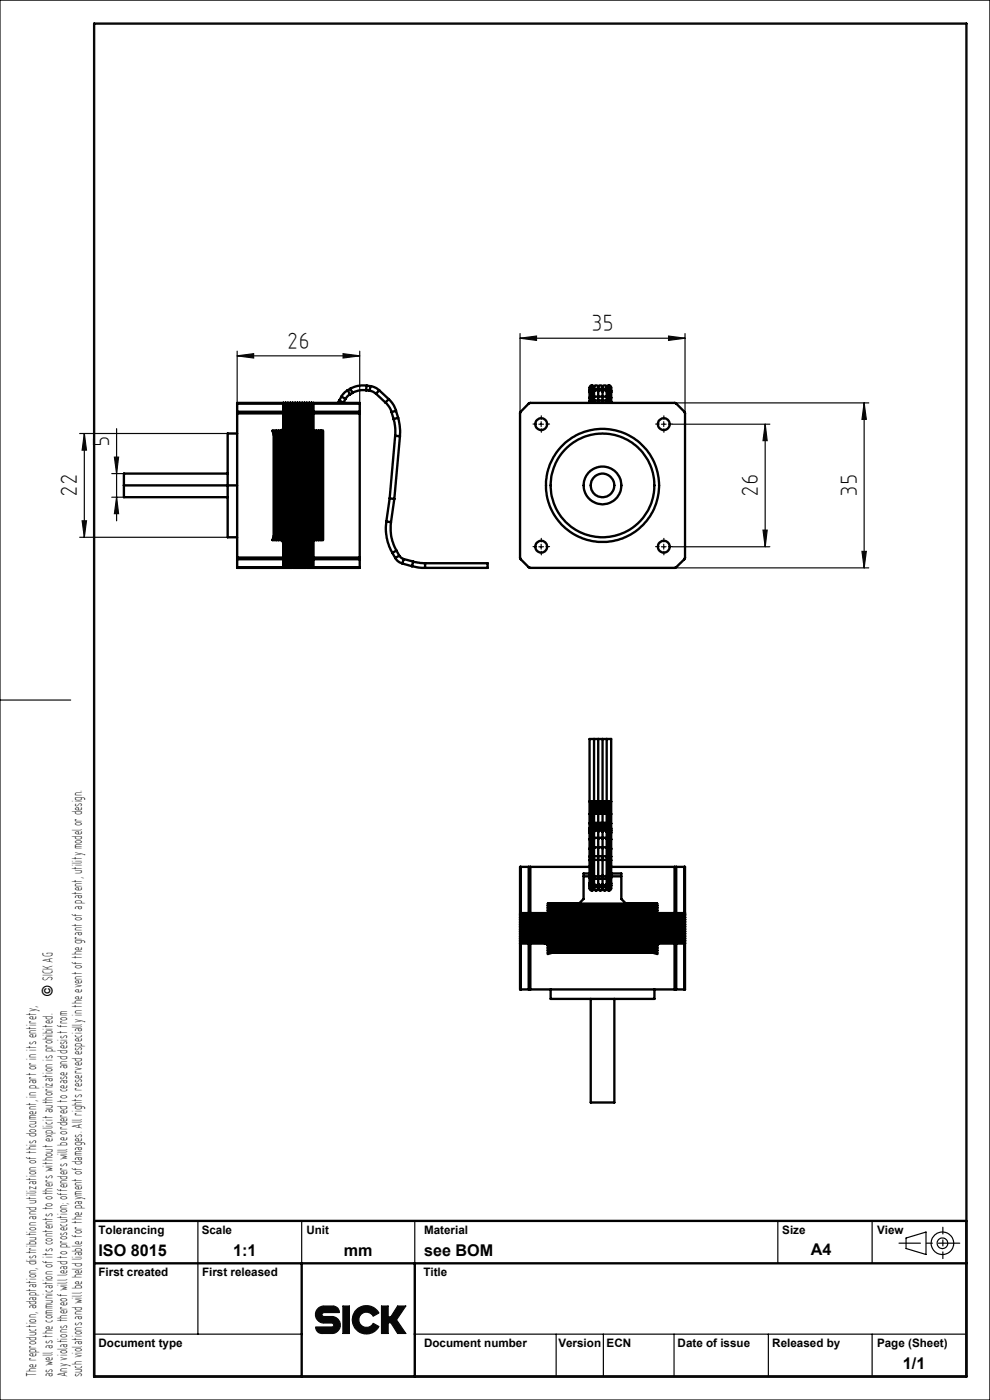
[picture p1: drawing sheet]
<svg xmlns="http://www.w3.org/2000/svg" width="210mm" height="297mm" viewBox="0 0 210 297" stroke-linecap="round" stroke-linejoin="round" font-family="sans-serif">
<g fill="none" stroke="#000" stroke-width=".25">
<path d="M42 259v9M64 259v9.1M88 259v9M165 259v9M185 259v9M42 268.1v14.9M192.2 262.6l4.2-1.2v4.7l-4.2-1.2zM20 283h44M88 283h117M118 283v9M128 283v9M143 283v9"/>
<path d="M163 283v9M185 283v9"/>
<circle cx="199.9" cy="263.7" r="1.13"/>
<circle cx="199.9" cy="263.7" r="2.39"/>
</g>
<path d="M0 0h210v297h-210zM0 148.5h15M67.3 277.7l.5-.4 .7-.2h2.3a1.4 1.4 0 0 1 1.2 1.3l-3.5 .1a.42 .42 0 0 0-.2 .5 .42 .42 0 0 0 .4 .3h1.7a1.8 1.8 0 0 1 1.8 1.8 1.8 1.8 0 0 1-1.8 1.8h-2.2a1.4 1.4 0 0 1-1.2-1.4h3.6a.42 .42 0 0 0 .2-.5 .42 .42 0 0 0-.4-.3h-1.7a1.8 1.8 0 0 1-1.6-1.1 1.8 1.8 0 0 1 .2-1.9zM72.7 277.1h1.4v5.8h-1.4zM75.7 277.8a3 3 0 0 1 4.7 .7l-1.2 .7a1.61 1.61 0 0 0-2.5-.5 1.61 1.61 0 0 0 0 2.5 1.61 1.61 0 0 0 2.5-.5l1.2 .7a3 3 0 0 1-4.5 1 3 3 0 0 1-.2-4.6zM80.9 277.1h1.4v2.3h.6l1.4-2.3h1.8l-2 2.9 2 2.9h-1.8l-1.4-2.3h-.6v2.3h-1.4z" fill="none" stroke="#0a0605" stroke-width=".25"/>
<path d="M200 267v-6.6" fill="none" stroke="#000" stroke-width=".25" stroke-dasharray="15.2 1.3 1.3 1.3" stroke-dashoffset="13.8"/>
<path d="M190.7 263.7h12.9" fill="none" stroke="#000" stroke-width=".25" stroke-dasharray="15.2 1.3 1.3 1.3" stroke-dashoffset="10.7"/>
<path d="M20 259h185v33h-185zM20 268h185M64 268v24M88 268v24" fill="none" stroke="#000" stroke-width=".5"/>
<path d="M20 5h185v287h-185z" fill="none" stroke="#0a0605" stroke-width=".5"/>
<path d="M67.5 277.5l-.4 .6-.2 .5 .1 .9 .3 .6 .5 .4 .7 .2h2.1l.2 .5-.3 .3h-3.5l.2 .8 .5 .4 .4 .2 2.8-.1a1.8 1.8 0 0 0 1.3-2 1.8 1.8 0 0 0-1.8-1.5h-1.8l-.3-.2v-.3l.4-.4h3.3l-.1-.6-.5-.5-.6-.2h-2.3zM72.7 277.1v5.8h1.4v-5.8zM75.6 277.9a2.99 2.99 0 0 0 .4 4.5 2.99 2.99 0 0 0 4.4-1l-1.2-.7-.4 .5a1.62 1.62 0 0 1-2.4-.3 1.62 1.62 0 0 1 .5-2.3 1.62 1.62 0 0 1 2.3 .6l1.2-.7a2.97 2.97 0 0 0-4.8-.6zM80.9 277.1v5.8h1.4v-2.3h.6l1.4 2.3h1.8l-2-2.9 2-2.9h-1.8l-1.4 2.3h-.6v-2.3z" fill-rule="evenodd" fill="#0a0605"/>
<g fill="none" stroke="#0a0605" stroke-width=".25">
<path d="M50.3 75.5l3.5-.5v.9zM50.3 74.5v12.8M50.3 75.5h26M72.8 75l3.5 .5-3.5 .4zM76.3 74.5v12.7M110.3 71.8l3.5-.5v.9zM110.3 70.8v16.9M110.3 71.8h35M141.8 71.3l3.5 .5-3.5 .4zM145.3 70.8v16.9M16.9 92h31.4M17.9 92l.4 3.5h-.9z"/>
<path d="M17.9 92v22M24.3 97h.9l-.5 3.5zM24.7 90.9v19.6M114.3 90h1M114.8 89.5v1M140.3 90h1M140.8 89.5v1M142.6 90h20.7M143.1 85.5h41.2M162.3 90l.4 3.5h-.8zM162.3 90v26M183.3 85.5l.5 3.5h-1z"/>
<path d="M183.3 85.5v35M16.9 114h31.4M17.4 110.5h.9l-.4 3.5zM23.7 100.5h2.6M23.7 105.5h2.6M24.7 105.5l.5 3.5h-.9zM114.3 116h1M114.8 115.5v1M140.3 116h1M140.8 115.5v1M142.6 116h20.7M161.9 112.5h.8l-.4 3.5z"/>
<path d="M182.8 117h1l-.5 3.5zM143.1 120.5h41.2"/>
</g>
<g fill="none" stroke="#0a0605" stroke-width=".25" stroke-dasharray="15.2 1.3 1.3 1.3">
<path d="M113.8 90h-.7M114.8 89v-.8M114.8 91v.7M115.8 90h.8M139.8 90h-.7M140.8 89v-.8M140.8 91v.7M141.8 90h.8M113.8 116h-.7M114.8 115v-.8M114.8 117v.7M115.8 116h.8"/>
<path d="M139.8 116h-.7M140.8 115v-.8M140.8 117v.7M141.8 116h.8"/>
</g>
<g fill="#0a0605">
<path d="M110.3 71.8l3.5-.5v.9zM141.8 71.3l3.5 .5-3.5 .4zM50.3 75.5l3.5-.5v.9zM72.8 75l3.5 .5-3.5 .4z"/>
<path d="M183.3 85.5l.5 3.5h-1zM182.8 117h1l-.5 3.5zM162.3 90l.4 3.5h-.8zM161.9 112.5h.8l-.4 3.5zM24.3 97h.9l-.5 3.5zM24.7 105.5l.5 3.5h-.9zM17.9 92l.4 3.5h-.9zM17.4 110.5h.9l-.4 3.5z"/>
</g>
<g fill="none" stroke="#000" stroke-width=".5">
<path d="M50.3 87.3v.4M50.3 92h-2v22h2M50.3 87.3h9.8M50.3 87.7h9.8M50.3 85.6v1.7M50.3 87.7v30.6M58.1 91.4v.1M58.1 91.5v22.9M58.1 91.5h.5M58.6 91.4v.1M58.6 91.5h.1M58.6 91.5v22.9"/>
<path d="M58.6 91.5h.5M59.1 91.5h.1M59.1 91.4v.1M59.1 91.5v22.9M59.1 91.5h2.5M59.6 91.5h.1M59.6 91.5v22.9M59.8 91.2h1.8M60.1 87.3v.4M60.1 90.9l-.4 .5h-1.9l.3 1M60.1 91.5h.1M60.1 91.2v.3"/>
<path d="M60.1 91.2h.1M60.1 85.6v1.7M60.1 87.7v3.5M60.1 91.5v22.9M60.1 85.6v-.1v.1M60.1 85.6v5.6M60.1 85.6h.1M60.6 91.5h.1M60.6 91.2v.3M60.6 91.2h.1M60.6 85.6v5.6M60.6 85.6h.1"/>
<path d="M60.6 91.5v22.9M61.1 91.5h.1M61.1 91.2h.1M61.1 85.5v.1M61.1 91.5v22.9M61.1 91.2v.3M61.1 85.6v5.6M61.1 85.6h.1M61.1 85.5h.1M61.6 85.5h-11.3v.1M61.6 91.5h.1M61.6 91.2v.3"/>
<path d="M61.6 91.2h.1M61.6 85.6v5.6M61.6 85.6h.1M61.6 85.5v.1M61.6 85.5h.1M61.6 85.6h-11.3M61.6 91.5v22.9M61.6 85.5h.5M61.6 85.6h.5M61.6 91.5h.5M61.6 91.2h.5M62.1 91.2v.3"/>
<path d="M62.1 91.5h.1M62.1 91.2h.1M62.1 85.6v5.6M62.1 85.6h.1M62.1 85.5v.1M62.1 85.5h.1M62.1 91.5v22.9M62.1 85.5h2M62.1 85.6h2M62.1 91.5h2M62.1 91.2h2M62.6 91.2v.3"/>
<path d="M62.6 91.5h.1M62.6 91.2h.1M62.6 85.6v5.6M62.6 85.6h.1M62.6 91.5v22.9M63.1 91.5h.1M63.1 91.2v.3M63.1 91.2h.1M63.1 85.6v5.6M63.1 85.6h.1M63.1 91.5v22.9M63.6 91.5h.1"/>
<path d="M63.6 91.2h.1M63.6 85.5v.1M63.6 91.5v22.9M63.6 91.2v.3M63.6 85.6v5.6M63.6 85.6h.1M63.6 85.5h.1M64.1 91.2v.3M64.1 91.5h.1M64.1 91.2h.1M64.1 85.6v5.6M64.1 85.6h.1"/>
<path d="M64.1 85.5v.1M64.1 85.5h.1M64.1 91.5v22.9M64.1 85.5h.5M64.1 85.6h.5M64.1 91.5h.5M64.1 91.2h.5M64.6 91.5h.1M64.6 91.2v.3M64.6 91.2h.1M64.6 85.6v5.6M64.6 85.6h.1"/>
<path d="M64.6 85.5v.1M64.6 85.5h.1M64.6 91.5v22.9M64.6 85.5h.5M64.6 85.6h.5M64.6 91.5h.5M64.6 91.2h.5M65.1 91.2v.3M65.1 91.5h.1M65.1 91.2h.1M65.1 85.6v5.6M65.1 85.6h.1"/>
<path d="M65.1 85.5v.1M65.1 85.5h.1M65.1 91.5v22.9M65.1 85.5h11.2v.1M65.1 85.6h11.2M65.1 91.5h2M65.1 91.2h1.4M65.6 91.5h.1M65.6 91.2h.1M65.6 85.6h.1M65.6 85.5v.1M65.6 85.5h.1"/>
<path d="M65.6 91.5v22.9M65.6 91.2v.3M65.6 85.6v5.6M66.1 91.5h.1M66.1 91.2v.3M66.1 91.2h.1M66.1 85.6v5.6M66.1 85.6h.1M66.1 91.5v22.9M66.5 87.3v.4M66.5 85.5v1.8M66.5 87.3h9.8"/>
<path d="M66.5 87.7h9.8M66.5 87.7v3.7h2v23.2h-2v3.7M66.6 91.5h.1M66.6 91.4v.1M66.6 91.5v22.9M67.1 91.5h.1M67.1 91.4v.1M67.1 91.5v22.9M67.1 91.5h.5M67.6 91.4v.1M67.6 91.5h.1M67.6 91.5v22.9"/>
<path d="M67.6 91.5h.5M68.1 91.5h.1M68.1 91.4v.1M68.1 91.5v22.9M68.1 91.5h.4M72 84.9l.8 .5M72 84.9l-.3 .6M72.4 84.1l.9 .5M72.4 84.1l-.4 .8M72.8 85.4v.1M73.3 84.6l-.5 .8M73.7 82.8l.5 .9"/>
<path d="M73.7 82.8l-.6 .5-.7 .8M74.2 83.7l-.9 .9M74.3 82.5l.5 .9M74.3 82.5l-.6 .3M74.8 83.4l-.6 .3M76.3 87.3v.4M76.3 85.6v1.7M76.3 87.7v30.6M77.6 82.8h-1.4l-1.4 .6M77.6 82.8l.8 .1M77.8 81.8l-.2 1M77.8 81.8l-2 .1-1.5 .6"/>
<path d="M77.8 81.8l.8 .1M78.4 82.9l.7 .2 .7 .4M78.6 81.9l-.2 1M78.6 81.9l1.2 .4 .6 .5M79.8 83.5l2 1.9M80.4 82.8l-.6 .7M80.4 82.8l2 1.9M81.8 85.4l.9 1.1 .3 .9M82.4 84.7l-.6 .7M82.4 84.7l1.1 1.2 .5 1.2M83 87.4l.5 1.5M83.5 88.9l.4 2.1-.1 1.5"/>
<path d="M83.8 92.5h1M83.8 92.5l-1.1 13.2M84 87.1l-1 .3M84 87.1l.5 1.5M84.5 88.6l-1 .3M84.5 88.6l.3 1.6v2.3M84.8 92.5l-1.2 13.3M112.2 85.5h31l2 1.9 .1 31-2 2-30.9 .1-2-1.9-.1-31zM125.1 85.2v.3M125.1 83.2v1.2M125.1 82.9v.3M125.1 84.4v.8"/>
<path d="M125.6 81.8l.4 .3M125.6 81.8a.78 .78 0 0 0-.5 1.1M125.6 84.9l.4 .2M125.6 84.1l.4 .2M125.6 82.8v1.3M125.6 82.8l.4 .2M125.6 82.5l.4 .2M125.6 84.9v.6M125.6 84.9l-.4 .1-.1 .2M125.6 84.1l-.4 .1-.1 .2M125.6 82.8h-.3l-.2 .4M125.6 82.5h-.3l-.2 .4"/>
<path d="M125.6 81.8v.7M125.6 82.5v.3M125.6 84.1v.8M126 82.1l.3-.3h.3l.3 .3M126 85.1v.4M126 85.1l.3-.2 .6 .2M126 84.3l.3-.2 .6 .2M126 83v1.3M126 83l.4-.2 .5 .2M126 82.7l.4-.2 .5 .2M126 82.1v.6M126 82.7v.3"/>
<path d="M126 84.3v.8M126.9 82.1l.3-.3h.4l.2 .3M126.9 85.1v.4M126.9 85.1l.3-.2 .6 .2M126.9 84.3l.3-.2 .6 .2M126.9 83v1.3M126.9 83l.4-.2 .5 .2M126.9 82.7l.4-.2 .5 .2M126.9 82.1v.6M126.9 82.7v.3M126.9 84.3v.8M127.8 82.1l.3-.3h.3l.3 .3"/>
<path d="M127.8 85.1v.4M127.8 85.1l.3-.2 .6 .2M127.8 84.3l.3-.2 .6 .2M127.8 83v1.3M127.8 83l.4-.2 .5 .2M127.8 82.7l.4-.2 .5 .2M127.8 82.1v.6M127.8 82.7v.3M127.8 84.3v.8M128.7 85.1v.4M128.7 83v1.3M128.7 82.1v.6"/>
<path d="M128.7 82.7v.3M128.7 84.3v.8M129.2 81.8l-.5 .3M129.2 81.8a.78 .78 0 0 1 .4 1.1M129.2 84.9l-.5 .2M129.2 84.1l-.5 .2M129.2 82.8l-.5 .2M129.2 82.8v1.3M129.2 82.5l-.5 .2M129.2 84.9v.6M129.2 84.9l.3 .1 .1 .2M129.2 84.1l.3 .1 .1 .2"/>
<path d="M129.2 82.8h.2l.2 .4M129.2 82.5h.2l.2 .4M129.2 81.8v.7M129.2 82.5v.3M129.2 84.1v.8M129.6 85.2v.3M129.6 83.2v1.2M129.6 82.9v.3M129.6 84.4v.8M26.3 103v2.5h22M26.3 103h24M48.3 100.5h-22v2.5"/>
<path d="M50.3 118.3v.3M50.3 118.3h9.8M50.3 118.6v1.7M50.3 118.6h9.8M58.1 113.6l-.3 1h2.1l.2 .7v3M58.1 114.4v.2M58.1 114.4h.5M58.6 114.4v.2M58.6 114.4h.1M58.6 114.4h.5M59.1 114.4v.2M59.1 114.4h.1"/>
<path d="M59.1 114.4h2.5M59.6 114.5v.1zM59.6 114.4h.1M59.9 114.7h1.7M60.1 118.3v.3M60.1 114.7h.1M60.1 114.4v.3M60.1 114.4h.1M60.1 114.7v.5M60.1 118.6v1.7M60.1 114.7v5.7M60.6 114.7h.1"/>
<path d="M60.6 114.4v.3M60.6 114.4h.1M60.6 114.7v5.7M61.1 114.7h.1M61.1 114.4h.1M61.1 114.7v5.7M61.1 114.4v.3M61.6 114.7h.1M61.6 114.4v.3M61.6 114.4h.1M61.6 114.7v5.7M61.6 114.4h.5"/>
<path d="M61.6 114.7h.5M62.1 114.7h.1M62.1 114.4v.3M62.1 114.4h.1M62.1 114.7v5.7M62.1 114.4h2M62.1 114.7h2M62.6 114.7h.1M62.6 114.4v.3M62.6 114.4h.1M62.6 114.7v5.7M63.1 114.7h.1"/>
<path d="M63.1 114.4v.3M63.1 114.4h.1M63.1 114.7v5.7M63.6 114.7h.1M63.6 114.4h.1M63.6 114.4v.3M63.6 114.7v5.7M64.1 114.7h.1M64.1 114.4v.3M64.1 114.4h.1M64.1 114.7v5.7M64.1 114.4h.5"/>
<path d="M64.1 114.7h.5M64.6 114.7h.1M64.6 114.4v.3M64.6 114.4h.1M64.6 114.7v5.7M64.6 114.4h.5M64.6 114.7h.5M65.1 114.7h.1M65.1 114.4v.3M65.1 114.4h.1M65.1 114.7v5.7M65.1 114.4h2"/>
<path d="M65.1 114.7h1.4M65.6 114.7h.1M65.6 114.4h.1M65.6 114.4v.3M65.6 114.7v5.7M66.1 114.7h.1M66.1 114.4v.3M66.1 114.4h.1M66.1 114.7v5.7M66.5 118.3v.3M66.5 118.3h9.8M66.5 118.6h9.8"/>
<path d="M66.5 118.6v1.7M66.6 114.4v.2M66.6 114.4h.1M67.1 114.4v.2M67.1 114.4h.1M67.1 114.4h.5M67.6 114.4v.2M67.6 114.4h.1M67.6 114.4h.5M68.1 114.4v.2M68.1 114.4h.1M68.1 114.4h.4"/>
<path d="M76.3 118.3v.3M76.3 118.6v1.7M82 110.6a10.3 10.3 0 0 0 1.2 6.7M82 110.6l.9 .2M82.7 105.7l.9 .1M82.7 105.7l-.7 4.9M82.9 110.8a9.3 9.3 0 0 0 1.2 6M83.2 117.3l.7 1.1M83.6 105.8l-.7 5M83.9 118.4l.4 .6 1.1 .6M84.1 116.8l-.9 .5M84.1 116.8l.6 1.1"/>
<path d="M84.7 117.9l.9 .7M84.7 117.9l-.8 .5M85.4 119.6l2 .5M85.6 118.6l-.2 1M85.6 118.6l2.1 .5M87.7 119.1l2.5 .4M87.7 119.1l-.3 1M90.2 119.5h13.2v1h-13.2M90.2 119.5v1M50.3 120.3v.2h11.3M50.3 120.3h9.8M60.1 120.3v.2"/>
<path d="M60.1 120.4h.1M60.1 120.4h1.5M60.6 120.4h.1M61.1 120.4h.1M61.1 120.5h.1M61.1 120.4v.1M61.6 120.4h.1M61.6 120.5h.1M61.6 120.4v.1M61.6 120.5h.5M61.6 120.4h.5M62.1 120.4h.1"/>
<path d="M62.1 120.5h.1M62.1 120.4v.1M62.1 120.5h2M62.1 120.4h2M62.6 120.4h.1M63.1 120.4h.1M63.6 120.4h.1M63.6 120.5h.1M63.6 120.4v.1M64.1 120.4h.1M64.1 120.5h.1M64.1 120.4v.1"/>
<path d="M64.1 120.5h.5M64.1 120.4h.5M64.6 120.4h.1M64.6 120.5h.1M64.6 120.4v.1M64.6 120.5h.5M64.6 120.4h.5M65.1 120.4h.1M65.1 120.5h.1M65.1 120.4v.1M65.1 120.4h1.4M65.6 120.4h.1"/>
<path d="M65.6 120.5h.1M65.6 120.4v.1M66.1 120.4h.1M66.5 120.3v.2M66.5 120.3h9.8M76.3 120.3v.2h-11.2M87.4 120.1l1.4 .3 1.4 .1M126 156.8h.9M126 156.8h-.9v13.2M126 156.8v13.2M126.9 156.8h.9M126.9 156.8v13.2"/>
<path d="M127.8 156.8h.9M127.8 156.8v13.2M128.7 156.8h.9v13.2M128.7 156.8v13.2M125.1 176.7v1.4M125.1 175.8v.4M125.1 174.7v1.1M125.1 170v2.7M125.1 170h.5M125.1 172.7v2M125.1 176.2v.5M125.1 178.1v2"/>
<path d="M125.6 175.3l-.4 .1-.1 .4M125.6 175.3l.4 .3M125.6 179.7v1.9M125.6 179.7l.4 .2M125.6 177.7l.4 .2M125.6 176.2v1.5M125.6 176.2l.4 .3M125.6 175.8l.4 .2M125.6 174.6l.4 .1M125.6 172.5l.4 .1M125.6 170v2.5M125.6 170h.4"/>
<path d="M125.6 179.7l-.4 .1-.1 .3M125.6 177.7l-.4 .1-.1 .3M125.6 176.2l-.4 .1-.1 .4M125.6 175.8l-.4 .1-.1 .3M125.6 175.3v.5M125.6 174.6l-.5 .1M125.6 174.6v.7M125.6 172.5l-.5 .2M125.6 172.5v2.1M125.6 175.8v.4M125.6 177.7v2M126 175.6l.4-.3 .3 .1 .2 .2"/>
<path d="M126 179.9v1.8M126 179.9l.4-.2 .5 .2M126 177.9l.4-.2 .5 .2M126 176.5v1.4M126 176.5l.4-.3 .5 .3M126 176l.4-.2h.3l.2 .2M126 175.6v.4M126 174.7v.9M126 170v2.6M126 170h.4M126 172.6v2.1M126 176v.5"/>
<path d="M126 177.9v2M126.4 174.6l-.4 .1M126.4 174.6l.5 .1M126.4 172.5l-.4 .1M126.4 172.5l.5 .1M126.4 170v2.5M126.4 170h.5M126.4 174.6v.7M126.9 175.6l.4-.3 .3 .1 .2 .2M126.9 179.9v1.8M126.9 179.9l.4-.2 .5 .2M126.9 177.9l.4-.2 .5 .2"/>
<path d="M126.9 176.5v1.4M126.9 176.5l.5-.3 .4 .3M126.9 176l.4-.2h.3l.2 .2M126.9 175.6v.4M126.9 174.7v.9M126.9 170v2.6M126.9 170h.5M126.9 172.6v2.1M126.9 176v.5M126.9 177.9v2M127.4 174.6l.4 .1M127.4 174.6l-.5 .1"/>
<path d="M127.4 172.5l-.5 .1M127.4 172.5l.4 .1M127.4 170v2.5M127.4 170h.4M127.4 174.6v.7M127.8 175.6l.4-.3 .3 .1 .2 .2M127.8 179.9v1.8M127.8 179.9l.4-.2 .5 .2M127.8 177.9l.4-.2 .5 .2M127.8 176.5v1.4M127.8 176.5l.5-.3 .4 .3M127.8 176l.4-.2h.3l.2 .2"/>
<path d="M127.8 175.6v.4M127.8 174.7v.9M127.8 170v2.6M127.8 170h.5M127.8 172.6v2.1M127.8 176v.5M127.8 177.9v2M128.3 174.6l-.5 .1M128.3 174.6l.4 .1M128.3 172.5l-.5 .1M128.3 172.5l.4 .1M128.3 170h.4"/>
<path d="M128.3 170v2.5M128.3 174.6v.7M128.7 179.9v1.8M128.7 176.5v1.4M128.7 175.6v.4M128.7 174.7v.9M128.7 170v2.6M128.7 170h.5M128.7 172.6v2.1M128.7 176v.5M128.7 177.9v2M129.2 175.3l.3 .1 .1 .4"/>
<path d="M129.2 175.3l-.5 .3M129.2 179.7v1.9M129.2 179.7l-.5 .2M129.2 177.7l-.5 .2M129.2 176.2l-.5 .3M129.2 176.2v1.5M129.2 175.8l-.5 .2M129.2 174.6l-.5 .1M129.2 172.5l-.5 .1M129.2 170v2.5M129.2 179.7l.3 .1 .1 .3M129.2 177.7l.3 .1 .1 .3"/>
<path d="M129.2 176.2l.3 .1 .1 .4M129.2 175.8l.3 .1 .1 .3M129.2 175.3v.5M129.2 174.6v.7M129.2 174.6l.4 .1M129.2 172.5l.4 .2M129.2 170h.4M129.2 172.5v2.1M129.2 175.8v.4M129.2 177.7v2M129.6 176.7v1.4M129.6 175.8v.4"/>
<path d="M129.6 174.7v1.1M129.6 170v2.7M129.6 172.7v2M129.6 176.2v.5M129.6 178.1v2M110.3 199.6v10.3h.2M110.3 194.1h.1M110.3 195.1h.1M110.3 196.1h.1M110.3 196.6h.1M110.3 197.1h.1M110.3 198.6h.1"/>
<path d="M110.3 199.1h.1M110.3 199.6h.1M110.3 193.7h.2M110.3 194.1v2M110.3 196.1v.5M110.3 196.6v2.5M110.3 199.1v.5M110.4 194.1h5.7M110.4 194.1h.1M110.4 194.6h5.7M110.4 195.6h5.7M110.4 195.1h5.7"/>
<path d="M110.4 195.1h.1M110.4 194.6h.1M110.4 196.1h5.7M110.4 196.1h.1M110.4 195.6h.1M110.4 196.6h5.7M110.4 197.1h5.7M110.4 197.6h5.7M110.4 196.6h.1M110.4 197.1h.1M110.4 198.1h5.7M110.4 198.1h.1"/>
<path d="M110.4 198.6h5.7M110.4 197.6h.1M110.4 199.6h5.7M110.4 199.1h5.7M110.4 199.1h.1M110.4 198.6h.1M110.4 199.6h.1M110.4 193.7v.4M110.4 194.1v2M110.4 196.1v.5M110.4 196.6v2.5M110.4 199.1v.5"/>
<path d="M110.4 199.6v.5M110.5 183.9h-.2v10.2M110.5 183.9v9.8M110.5 193.7h1.6M110.5 183.9h1.6M112.1 183.9h.4M112.1 193.7h.4M112.1 183.9v9.8M112.5 183.9v9.8M112.5 193.7h3.7v-2h23.2v2h3.7M112.5 183.9h12.6M116.1 194.6h.2"/>
<path d="M116.1 194.1h.2M116.1 194.1h.1M116.1 195.1h.2M116.1 195.1h.1M116.1 195.6h.2M116.1 194.6h.1M116.1 196.1h.2M116.1 196.1h.1M116.1 196.6h.2M116.1 195.6h.1M116.1 197.1h.2M116.1 197.1h.1"/>
<path d="M116.1 197.6h.2M116.1 196.6h.1M116.1 198.1h.2M116.1 197.6h.1M116.1 198.1h.1M116.1 198.6h.2M116.1 199.1h.2M116.1 199.1h.1M116.1 199.6h.2M116.1 198.6h.1M116.1 199.6h.1M116.1 193.7v.4"/>
<path d="M116.1 194.1v2M116.1 196.1v.5M116.1 196.6v2.5M116.1 199.1v.5M116.1 199.6v.7M116.2 192.6h.1M116.2 192.1h.1M116.2 193.1h.1M116.2 193.6h.1M116.3 192.1h.1M116.3 193.1h.1M116.3 192.6h.1"/>
<path d="M116.3 193.6h.1M116.3 194.1h.1M116.3 195.1h.1M116.3 194.6h.1M116.3 196.1h.1M116.3 195.6h.1M116.3 197.1h.1M116.3 196.6h.1M116.3 197.6h.1M116.3 198.1h.1M116.3 199.1h.1M116.3 198.6h.1"/>
<path d="M116.3 199.6h.1M116.3 191.7v1.4M116.3 193.1v.5M116.3 193.6v.5M116.3 194.1v2M116.3 196.1v.5M116.3 196.6v2.5M116.3 199.1v.5M116.3 199.6v2.5M116.3 192.6h23M116.3 192.1h23M116.3 193.1h23"/>
<path d="M116.3 193.6h23M116.3 194.6h23M116.3 194.1h23M116.3 195.1h23M116.3 195.6h23M116.3 196.6h23M116.3 196.1h23M116.3 197.1h23M116.3 197.6h23M116.3 198.6h23M116.3 198.1h23M116.3 199.1h23"/>
<path d="M116.3 199.6h23M123.8 185.9h1.3M125.1 182.5v3.2M125.1 180.1v1.6M125.1 186.2v1.2M125.1 187.8v.2a.69 .69 0 0 0 .5 .9M125.1 185.7l.5 .2M125.1 186.2l.2 .2h.3M125.1 187.4l.1 .3 .4 .1M125.1 187.8l.1 .3 .4 .1M125.1 181.7v.8M125.1 185.7v.5"/>
<path d="M125.1 187.4v.4M125.1 185.3h-1.3v5.4l-1 1M125.6 182.4v3.5M125.6 182.4l.4 .1M125.6 181.6l.4 .1M125.6 186.4v1.4M125.6 188.2v.7M125.6 182.4l-.5 .1M125.6 181.6l-.5 .1M125.6 181.6v.8M125.6 185.9v.5M125.6 187.8v.4"/>
<path d="M126 182.5v3.3M126 182.5h.9M126 185.8l.4 .1 .5-.1M126 185.8l-.4 .1M126 181.7h.9M126 186.3l.2 .1 .7-.1M126 186.3l-.4 .1M126 186.3v1.2M126 187.5l-.4 .3M126 187.5l.4 .3 .5-.3M126 188l.4 .2 .5-.2M126 188l-.4 .2"/>
<path d="M126 188v.6M126 188.6a.49 .49 0 0 0 .5 .3 .49 .49 0 0 0 .4-.3M126 188.6l-.4 .3M126 181.7v.8M126 185.8v.5M126 187.5v.5M126.9 182.5v3.3M126.9 182.5h.9M126.9 185.8l.4 .1 .5-.1M126.9 181.7h.9M126.9 186.3l.2 .1 .7-.1M126.9 186.3v1.2"/>
<path d="M126.9 187.5l.4 .3 .5-.3M126.9 188l.4 .2 .5-.2M126.9 188v.6M126.9 188.6a.51 .51 0 0 0 .5 .3 .51 .51 0 0 0 .4-.3M126.9 181.7v.8M126.9 185.8v.5M126.9 187.5v.5M127.8 182.5v3.3M127.8 182.5h.9M127.8 185.8l.4 .1 .5-.1M127.8 181.7h.9M127.8 186.3l.2 .1 .7-.1"/>
<path d="M127.8 186.3v1.2M127.8 187.5l.4 .3 .5-.3M127.8 188l.4 .2 .5-.2M127.8 188v.6M127.8 188.6a.49 .49 0 0 0 .5 .3 .49 .49 0 0 0 .4-.3M127.8 181.7v.8M127.8 185.8v.5M127.8 187.5v.5M128.7 182.5v3.3M128.7 185.8l.5 .1M128.7 186.3l.5 .1M128.7 186.3v1.2"/>
<path d="M128.7 187.5l.5 .3M128.7 188l.5 .2M128.7 188v.6M128.7 188.6l.5 .3M128.7 181.7v.8M128.7 185.8v.5M128.7 187.5v.5M129.2 182.4l-.5 .1M129.2 182.4v3.5M129.2 181.6l-.5 .1M129.2 186.4v1.4M129.2 188.2v.7"/>
<path d="M129.2 182.4l.4 .1M129.2 181.6l.4 .1M129.2 181.6v.8M129.2 185.9v.5M129.2 187.8v.4M129.6 182.5v3.2M129.6 180.1v1.6M129.6 186.2v1.2M129.6 187.8v.2a.69 .69 0 0 1-.4 .9M129.6 185.7l-.4 .2M129.6 186.2l-.2 .2h-.2M129.6 187.4l-.1 .3-.3 .1"/>
<path d="M129.6 187.8l-.1 .3-.3 .1M129.6 181.7v.8M129.6 185.7v.5M129.6 187.4v.4M129.6 185.3h2.2v5.4l1 1M129.6 183.9h13.5M129.6 185.9h2.2M139.3 192.1h.1M139.3 192.6h.1M139.3 193.1h.1M139.3 193.6h.1M139.3 194.1h.2"/>
<path d="M139.3 194.1h.1M139.3 194.6h.2M139.3 195.1h.1M139.3 195.6h.2M139.3 195.1h.2M139.3 194.6h.1M139.3 196.1h.2M139.3 195.6h.1M139.3 196.6h.2M139.3 196.1h.1M139.3 197.1h.1M139.3 197.1h.2"/>
<path d="M139.3 196.6h.1M139.3 197.6h.2M139.3 197.6h.1M139.3 198.1h.2M139.3 198.1h.1M139.3 198.6h.2M139.3 199.1h.2M139.3 199.6h.2M139.3 199.1h.1M139.3 198.6h.1M139.3 199.6h.1M139.3 191.7v1.4"/>
<path d="M139.3 193.1v.5M139.3 193.6v.5M139.3 194.1v2M139.3 196.1v.5M139.3 196.6v2.5M139.3 199.1v.5M139.3 199.6v2.5M139.5 194.1h.1M139.5 195.1h.1M139.5 194.6h.1M139.5 195.6h.1M139.5 196.1h.1"/>
<path d="M139.5 197.1h.1M139.5 196.6h.1M139.5 198.1h.1M139.5 197.6h.1M139.5 199.1h.1M139.5 198.6h.1M139.5 199.6h.1M139.5 194.6h5.7M139.5 194.1h5.7M139.5 195.6h5.7M139.5 195.1h5.7M139.5 196.1h5.7"/>
<path d="M139.5 196.6h5.7M139.5 197.6h5.7M139.5 197.1h5.7M139.5 198.1h5.7M139.5 198.6h5.7M139.5 199.1h5.7M139.5 199.6h5.7M139.5 193.7v.4M139.5 194.1v2M139.5 196.1v.5M139.5 196.6v2.5M139.5 199.1v.5"/>
<path d="M139.5 199.6v.8M143.1 193.7h.3M143.1 183.9h.3M143.1 183.9v9.8M143.4 183.9v9.8M143.4 193.7h1.8M143.4 183.9h1.8M145.2 195.1h.1M145.2 197.1h.1M145.2 198.6h.1M145.2 193.7h.1M145.2 183.9h.1v10.2"/>
<path d="M145.2 183.9v9.8M145.2 194.1h.1M145.2 194.6h.1M145.2 196.1h.1M145.2 195.6h.1M145.2 196.6h.1M145.2 198.1h.1M145.2 197.6h.1M145.2 199.1h.1M145.2 199.6h.1M145.2 193.7v.4M145.2 194.1v2"/>
<path d="M145.2 196.1v.5M145.2 196.6v2.5M145.2 199.1v.5M145.2 199.6v.5M145.3 195.1h.1M145.3 197.1h.1M145.3 198.6h.1M145.3 199.6v10.3h-.1M145.3 194.1h.1M145.3 196.1h.1M145.3 196.6h.1M145.3 199.1h.1"/>
<path d="M145.3 199.6h.1M145.3 194.1v2M145.3 196.1v.5M145.3 196.6v2.5M145.3 199.1v.5M110.3 200.1h.2v9.8M110.3 200.1h.1M110.4 200.1h5.7M110.4 200.1h1.7M110.5 209.9h1.6M112.1 209.9h.4M112.1 200.1h.4"/>
<path d="M112.1 200.1v9.8M112.5 200.1h3l.7 .2v2.1l1-.3M112.5 200.1v9.8M112.5 209.9h30.6M115.6 200.1h.5M116.1 200.1h.2M116.1 200.1h.1M116.2 200.6h.1M116.2 201.1h.1zM116.2 201.6h.1M116.2 202.1h.1M116.3 200.1h.1"/>
<path d="M116.3 201.1h.1M116.3 200.6h.1M116.3 201.6h.1M116.3 202.1h23M116.3 200.1h23M116.3 200.6h23M116.3 201.6h23M116.3 201.1h23M116.8 209.9v2h22v-2M125.3 211.9v22h5v-22M139.3 200.1h.1M139.3 200.6h.1"/>
<path d="M139.3 200.1h.2M139.3 201.1h.1M139.3 201.1h.1zM139.3 201.6h.1M139.3 202.1h.1M139.5 200.1h.1M139.5 200.1h5.7M139.5 200.1h.3M143.1 209.9h.3M143.1 200.1h.3M143.1 200.1h-3.3l-.4 .4v1.9l-1-.3M143.1 200.1v9.8"/>
<path d="M143.4 200.1v9.8M143.4 209.9h1.8M143.4 200.1h1.8M145.2 200.1h.1M145.2 200.1v9.8M145.3 200.1h.1"/>
<circle cx="114.8" cy="90" r="1.24"/>
<circle cx="140.8" cy="90" r="1.24"/>
<circle cx="114.8" cy="116" r="1.24"/>
<circle cx="127.8" cy="103" r="4"/>
<circle cx="127.8" cy="103" r="12"/>
<circle cx="127.8" cy="103" r="11"/>
<circle cx="127.8" cy="103" r="2.5"/>
<circle cx="140.8" cy="116" r="1.24"/>
</g>
<g font-size="5" fill="#0a0605">
<text x="125.4" y="70.2">35</text>
<text x="60.9" y="74">26</text>
<text x="23.2" y="94.8" transform="rotate(-90 23.2 94.8)">5</text>
<text x="16.4" y="105.4" transform="rotate(-90 16.4 105.4)">22</text>
<text x="160.8" y="105.4" transform="rotate(-90 160.8 105.4)">26</text>
<text x="181.8" y="105.4" transform="rotate(-90 181.8 105.4)">35</text>
</g>
<g font-size="3.4">
<text x="20.9" y="266.5">ISO 8015</text>
<text x="49.4" y="266.4">1:1</text>
<text x="72.9" y="266.4">mm</text>
<text x="89.9" y="266.4">see BOM</text>
<text x="172" y="266.3">A4</text>
<text x="191.5" y="290.4">1/1</text>
</g>
<text font-size="3.2" x="11.2" y="211.3" transform="rotate(-90 11.2 211.3)">© SICK AG</text>
<g font-size="3.1">
<text x="7.8" y="292.2" transform="rotate(-90 7.8 292.2)">The reproduction, adaptation, distribution and utilization of this document, in part or in its entirety,</text>
<text x="11.2" y="292.2" transform="rotate(-90 11.2 292.2)">as well as the communication of its contents to others without explicit authorization is prohibited.</text>
<text x="14.3" y="292.2" transform="rotate(-90 14.3 292.2)">Any violations thereof will lead to prosecution; offenders will be ordered to cease and desist from</text>
<text x="17.5" y="292.2" transform="rotate(-90 17.5 292.2)">such violations and will be held liable for the payment of damages. All rights reserved especially in the event of the grant of a patent, utility model or design.</text>
</g>
<g font-size="2.5">
<text x="20.9" y="261.7">Tolerancing</text>
<text x="42.8" y="261.7">Scale</text>
<text x="65" y="261.7">Unit</text>
<text x="89.9" y="261.7">Material</text>
<text x="165.9" y="261.7">Size</text>
<text x="186" y="261.7">View</text>
<text x="20.9" y="270.7">First created</text>
<text x="42.9" y="270.7">First released</text>
<text x="89.8" y="270.7">Title</text>
<text x="20.9" y="285.7">Document type</text>
<text x="89.9" y="285.7">Document number</text>
<text x="118.4" y="285.7">Version</text>
<text x="128.7" y="285.7">ECN</text>
<text x="143.7" y="285.7">Date of issue</text>
<text x="163.8" y="285.7">Released by</text>
<text x="186" y="285.7">Page (Sheet)</text>
</g>
</svg>
